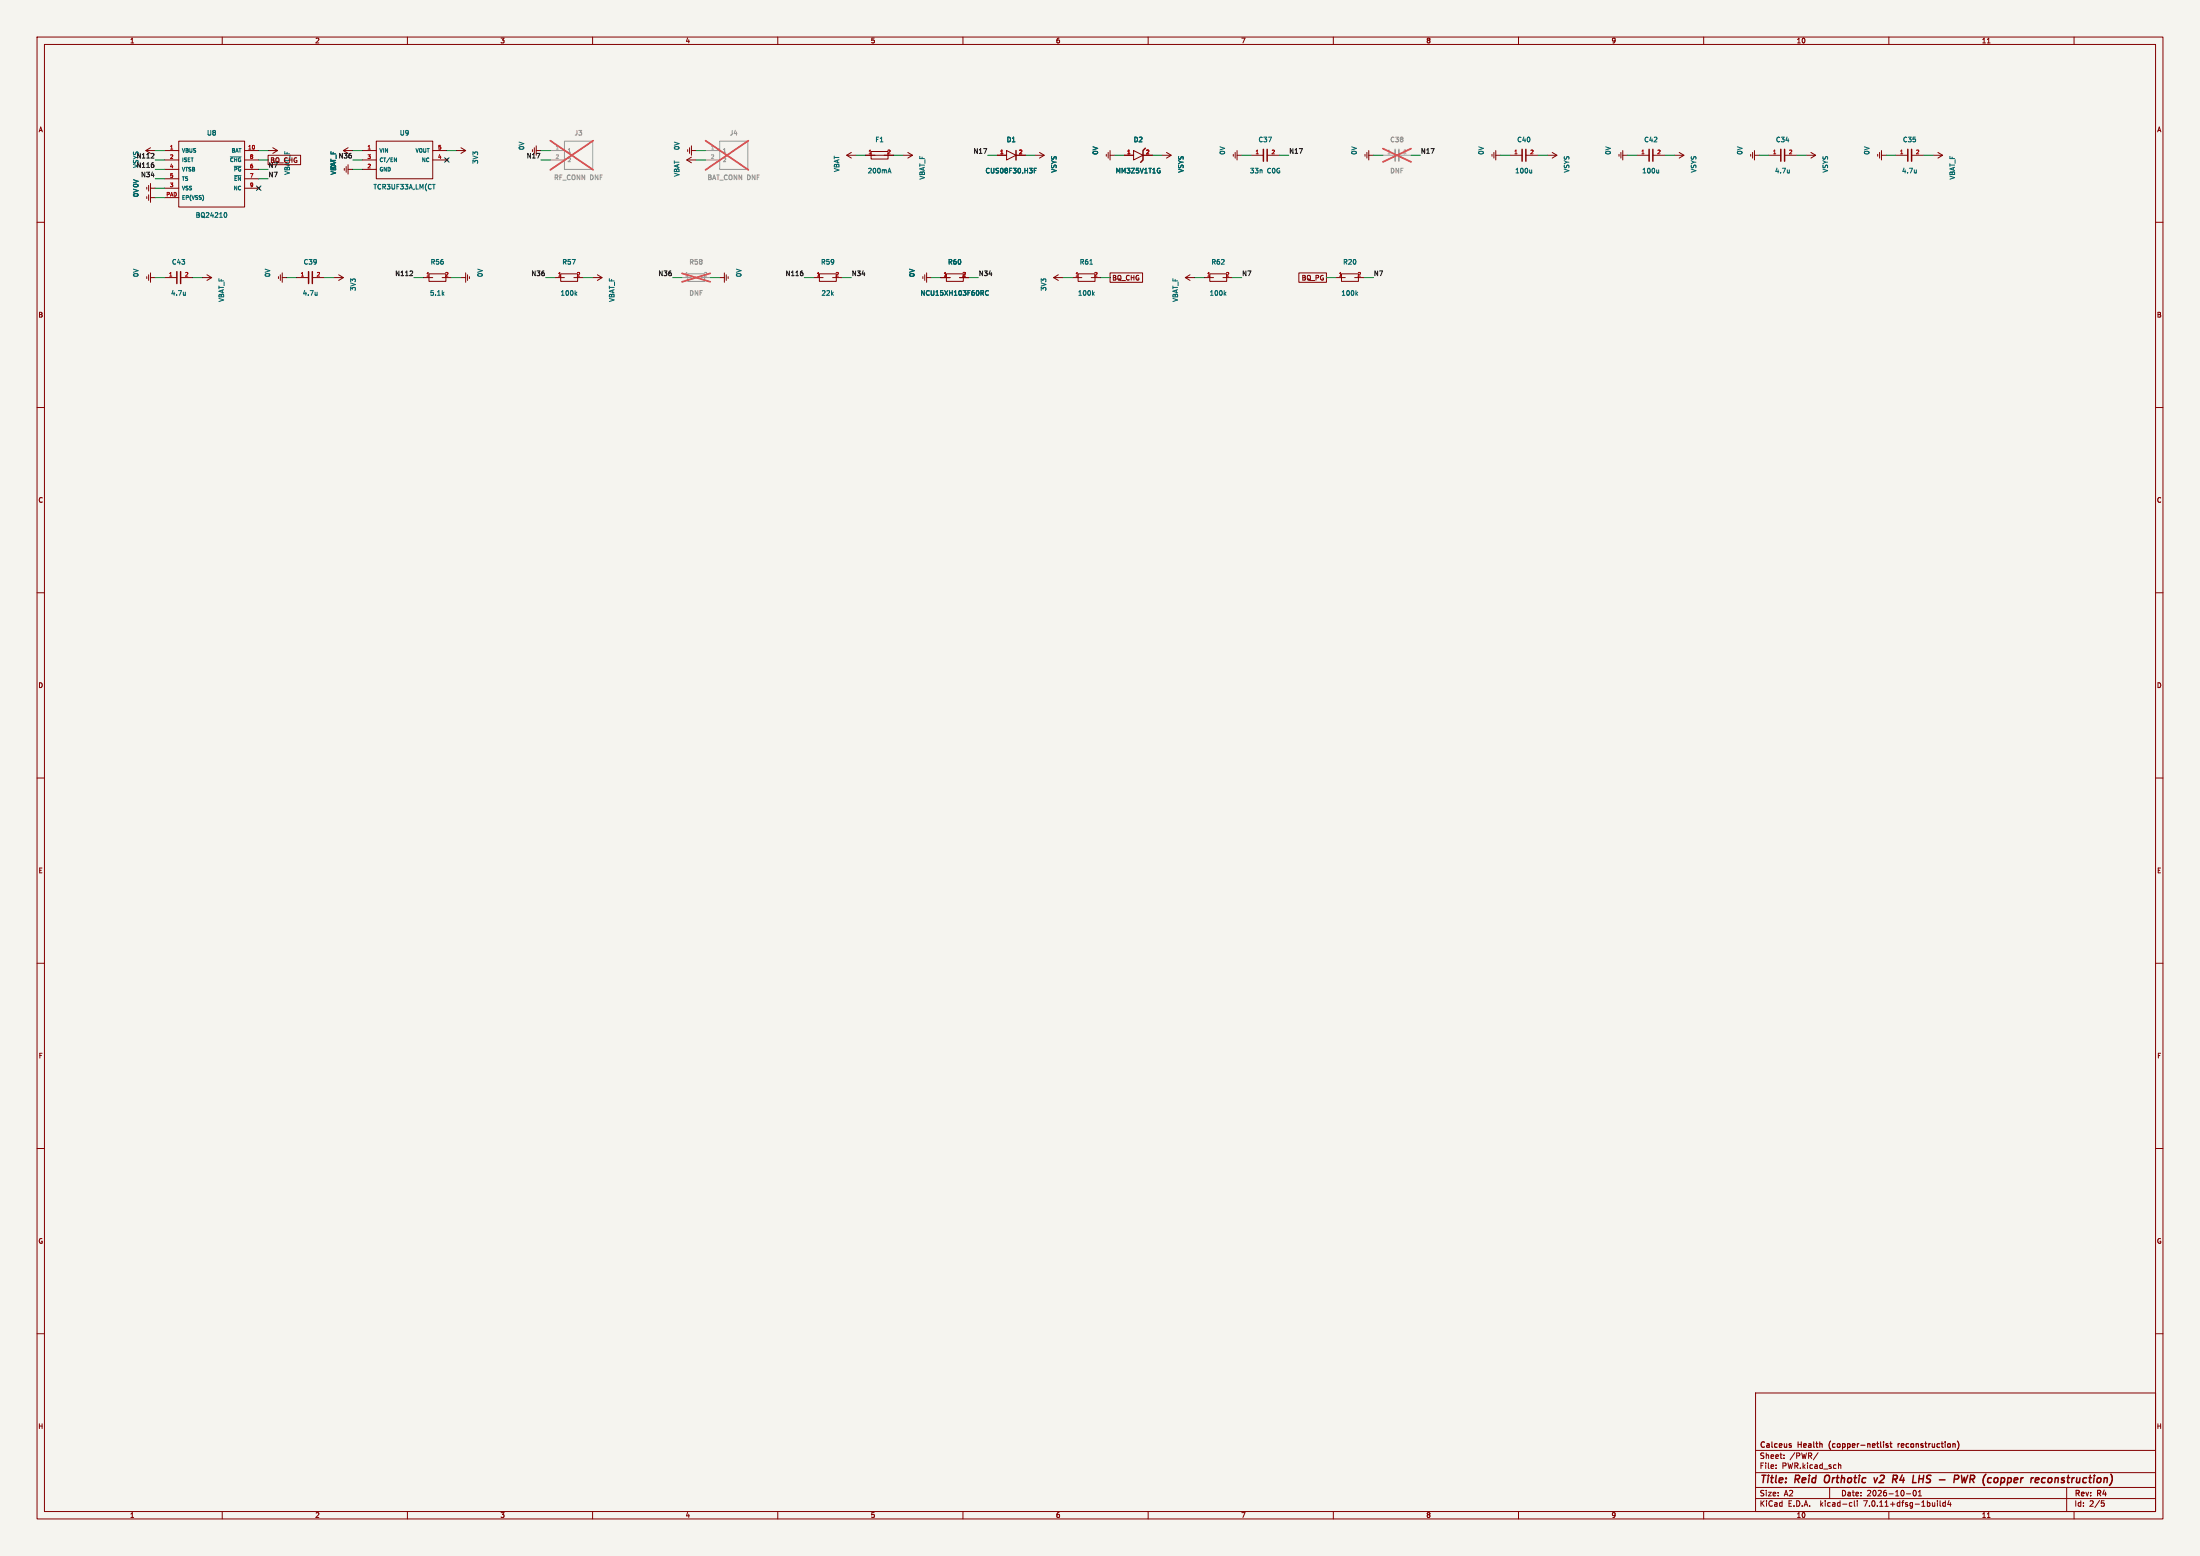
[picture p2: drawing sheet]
<svg xmlns="http://www.w3.org/2000/svg" width="594mm" height="420mm" viewBox="0 0 594 420" stroke-linecap="round" stroke-linejoin="round" font-family="sans-serif">
<path d="M0 0h594v420h-594z" fill="#f5f4ef" stroke="#f5f4ef" stroke-width=".27"/>
<g fill="none" stroke="#840000" stroke-width=".27">
<path d="M10 10h574v400h-574zM12 12h570v396h-570zM60 10v2M110 10v2M160 10v2M210 10v2M260 10v2M310 10v2M360 10v2M410 10v2M460 10v2M510 10v2"/>
<path d="M536.6 11.6h.7M560 10v2M40.6 39.9l-1.2 .7 1.2 .8M48.3 38.1h17.7v17.8h-17.7zM73.7 39.9l1.2 .7-1.2 .8M94 39.9l-1.3 .7 1.3 .8M101.6 38.1h15.2v10.2h-15.2zM124.5 39.9l1.2 .7-1.2 .8M144.3 39.9v1.5M144.8 39.4v2.5M186.2 39.9v1.5M186.7 39.4v2.5"/>
<path d="M10 60h2M39.4 40.6h2.5M39.6 50.5v.6M39.6 53.1v.5M40.1 50v1.6M40.1 52.6v1.5M40.6 50.8h1.3M40.6 53.3h1.3M40.6 49.5v5.1M44.4 40.6h3.9M44.4 45.7h3.9M44.4 43.2h3.9"/>
<path d="M44.4 50.8h3.9M44.4 48.3h3.9M44.4 53.3h3.9M66 40.6h3.8M66 45.7h3.8M66 43.2h3.8M66 50.8h3.8M66 48.3h3.8M69.5 50.4l.7 .8M70.2 50.4l-.7 .8M72.4 41.9h8.8v2.6h-8.8zM72.4 40.6h2.5"/>
<path d="M92.7 40.6h2.5M93 45.5v.5M93.5 45v1.5M94 45.7h1.2M94 44.5v2.5M97.8 40.6h3.8M97.8 45.7h3.8M97.8 43.2h3.8M116.8 40.6h3.8M116.8 43.2h3.8M120.3 42.8l.7 .8M121 42.8l-.7 .8"/>
<path d="M123.2 40.6h2.5M143.8 40.4v.5M144.8 40.6h1.2M185.4 43.2h2.6M185.7 40.4v.5M186.7 42.4l-1.3 .8 1.3 .7M186.7 40.6h1.3M228.6 41.9h2.5M229.9 41.1l-1.3 .8 1.3 .8M233.7 41.9h7.6M235.2 40.9h4.6v2h-4.6zM243.8 41.9h2.6"/>
<path d="M245.1 41.1l1.3 .8-1.3 .8M269.2 41.9h2.6M271.8 40.6l2.5 1.3-2.5 1.3zM274.3 41.9h2.6M279.4 41.9h2.5M280.7 41.1l1.2 .8-1.2 .8M298.7 41.7v.5M299.2 41.1v1.6M299.7 40.6v2.6M299.7 41.9h1.3M303.5 41.9h2.6M306.1 40.6l2.5 1.3-2.5 1.3z"/>
<path d="M308.6 41.9h2.5M313.7 41.9h2.5M315 41.1l1.2 .8-1.2 .8M333 41.7v.5M333.5 41.1v1.6M334 41.9h1.3M334 40.6v2.6M337.8 41.9h3.3M342.1 41.9h3.3M368.6 41.7v.5M369.1 41.1v1.6M369.6 41.9h1.2"/>
<path d="M369.6 40.6v2.6M402.8 41.7v.5M403.4 41.1v1.6M403.9 41.9h1.2M403.9 40.6v2.6M407.7 41.9h3.3M412 41.9h3.3M417.8 41.9h2.6M419.1 41.1l1.3 .8-1.3 .8M437.1 41.7v.5M437.6 41.1v1.6M438.1 41.9h1.3"/>
<path d="M438.1 40.6v2.6M442 41.9h3.3M446.3 41.9h3.3M452.1 41.9h2.6M453.4 41.1l1.3 .8-1.3 .8M472.7 41.7v.5M473.2 41.1v1.6M473.7 41.9h1.3M473.7 40.6v2.6M477.5 41.9h3.3M481.8 41.9h3.3M487.7 41.9h2.5"/>
<path d="M488.9 41.1l1.3 .8-1.3 .8M507 41.7v.5M507.5 41.1v1.6M508 41.9h1.3M508 40.6v2.6M511.8 41.9h3.3M516.1 41.9h3.3M522 41.9h2.5M523.2 41.1l1.3 .8-1.3 .8M582 60h2M39.6 74.7v.5M40.1 74.2v1.5"/>
<path d="M40.6 74.9h1.3M40.6 73.7v2.5M44.4 74.9h3.4M48.8 74.9h3.3M54.6 74.9h2.5M55.9 74.2l1.2 .7-1.2 .8M75.2 74.7v.5M75.7 74.2v1.5M76.2 74.9h1.3M76.2 73.7v2.5M80 74.9h3.3M84.3 74.9h3.3"/>
<path d="M90.2 74.9h2.5M91.4 74.2l1.3 .7-1.3 .8M114.3 74.9h2.5M115.8 73.9h4.6v2h-4.6zM119.4 74.9h2.5M124.5 74.9h1.2M125.7 73.7v2.5M126.2 74.2v1.5M126.7 74.7v.5M149.9 74.9h2.5M151.4 73.9h4.6v2h-4.6zM154.9 74.9h2.6"/>
<path d="M160 74.9h2.6M161.3 74.2l1.3 .7-1.3 .8M194.3 74.9h1.3M195.6 73.7v2.5M196.1 74.2v1.5M196.6 74.7v.5M219.7 74.9h2.5M221.2 73.9h4.6v2h-4.6zM224.8 74.9h2.5M249.2 74.7v.5M249.7 74.2v1.5M250.2 74.9h1.3"/>
<path d="M250.2 73.7v2.5M254 74.9h2.5M255.5 73.9h4.6v2h-4.6zM259.1 74.9h2.5M284.5 74.9h2.5M285.7 74.2l-1.2 .7 1.2 .8M289.6 74.9h2.5M291.1 73.9h4.6v2h-4.6zM294.6 74.9h2.6M299.7 73.7h8.8v2.5h-8.8zM320 74.9h2.6M321.3 74.2l-1.3 .7 1.3 .8"/>
<path d="M325.1 74.9h2.6M326.6 73.9h4.6v2h-4.6zM330.2 74.9h2.5M350.7 73.7h7.4v2.5h-7.4zM360.7 74.9h2.5M362.2 73.9h4.6v2h-4.6zM365.8 74.9h2.5M10 110h2M582 110h2M10 160h2M582 160h2M10 210h2"/>
<path d="M582 210h2M10 260h2M582 260h2M10 310h2M582 310h2M10 360h2M474 376h108v32h-108zM582 360h2M474 397.5h108M474 391.5h108M479.5 396.2v.2M479.5 395.4v.2"/>
<path d="M481.7 393.5v.2M481.7 392.7v.2M490.9 392.1l-1.3 1.9M496.4 395.5l.6-.1v1M60 408v2M110 408v2M160 408v2M210 408v2M260 408v2M310 408v2M360 408v2M410 408v2"/>
<path d="M460 408v2M474 404.5h108M474 401.5h108M494 401.5v3M499.6 405.6h.4M500 406.5l-.4 .1M500.7 405.1v1.3l.2 .2M501.5 405.1v.1M501.5 405.6v1M510 408v2M514.7 403.2h1.2M516.7 402.3h.2a.8 .8 0 0 1 .5 .7 .8 .8 0 0 1-.5 .8 1 1 0 0 1-.2-1.5z"/>
<path d="M518 403.8h.8M518 402.7l.4-.4v1.5M523.1 405.1v.1M523.1 405.6v1M523.8 405.1v1.3l.2 .2M525.2 405.6h-.4l-.3 .3 .2 .6h.5M525.2 405.1v1.5M526.2 405l-.3 1.1h.9M526.6 405.6v1M536.6 409.6h.7M558 401.5v6.5M560 408v2"/>
<path d="M567.4 405.1h.7M567.5 405.6h.4l.3 .3-.2 .6-.5 .1"/>
</g>
<g fill="none" stroke="#840000" stroke-width=".4">
<path d="M274.3 40.6v2.6M309.2 40l-.6 .6v2.6l-.6 .6M341.1 40.3v3.2M342.1 40.3v3.2M411 40.3v3.2M412 40.3v3.2M445.3 40.3v3.2M446.3 40.3v3.2M480.8 40.3v3.2M481.8 40.3v3.2M515.1 40.3v3.2M516.1 40.3v3.2"/>
<path d="M47.8 73.3v3.2M48.8 73.3v3.2M83.3 73.3v3.2M84.3 73.3v3.2M492.8 398.5a1.5 1.5 0 0 0 0 1.6M506 398.9l.3 1.3 .6-1.3M511.2 398.2h.8l.2 .2 .1 .5-.4 .3M511.6 399.2l.5 1M518.1 399.1h1.2M518.3 398.2l-.3 2M528.7 399.1l.2-.5-.2-.3-.9-.1-.3 2M529.6 398.2l.2 2 .6-1.4 .2 1.4 .7-2"/>
<path d="M536.2 397.9l-.1 .1M540.4 398.9l-.3 2M553.1 399.1l.3-.2 .6 .2v.7l-.3 .3-.4 .1-.3-.2zM540.2 400.1l.2 .1"/>
</g>
<path d="M483.6 390.2v.4M509.6 390.2l.2 .2-.2 .3M509.6 389.7h.2M510.3 389.7h.5M510.5 389.2v1.3l.3 .2M512.5 389.7v1M512.9 389.7l-.4 .3" fill="none" stroke="#840000" stroke-width=".3"/>
<g fill="none" stroke="#006464" stroke-width=".27">
<path d="M60.7 57.4h.1a.62 .62 0 0 1 .5 .6 .62 .62 0 0 1-.6 .6M62.2 42.3h2.9M63.2 44.9h1.9M63.3 47.4h1.8M106.5 42.6l.6 1v-1M116.8 49.8h.7M239.8 46.3h.7M240.2 45.4l.4 1.3M279.2 46h.5M279.9 45.4h-.7v1.3M313 46.1h.2v.5M413.6 45.8v.9"/>
<path d="M413.6 46.6l-.2 .1M447.9 45.8v.9M447.9 46.6l-.2 .1M483.1 45.8v.9M483.1 46.6h.1M517.4 45.8v.9M517.4 46.6h-.1M50 78.9v.8M50 79.6h.1M85.6 78.9v.8M85.6 79.6h-.1M155.4 79.2l.4 .5"/>
<path d="M155.8 78.9l-.5 .4M266.8 78.6a.56 .56 0 0 0-.7 .5 .56 .56 0 0 0 .7 .5M294.2 71.3h.8M295.1 79.2l.4 .5M295.5 78.9l-.5 .4M330.7 79.2l.3 .5M331 78.9l-.5 .4M366.2 79.2l.4 .5M366.6 78.9l-.5 .4"/>
</g>
<path d="M152.4 38.1h7.6v7.6h-7.6zM194.3 38.1h7.6v7.6h-7.6zM148.6 40.6h3.8M148.6 43.2h3.8M190.5 40.6h3.8M190.5 43.2h3.8M373.4 41.9h3.3M377.7 41.9h3.3M184.1 74.9h2.6M185.7 73.9h4.5v2h-4.5zM189.2 74.9h2.6" fill="none" stroke="#9c9b98" stroke-width=".27"/>
<path d="M148.6 38l11.5 7.8M160.1 38l-11.5 7.8M190.5 38l11.6 7.8M202.1 38l-11.6 7.8M373.4 40.1l7.6 3.6M381 40.1l-7.6 3.6M184.1 73.8l7.7 2.3M191.8 73.8l-7.7 2.3" fill="none" stroke="#eb3a3d" stroke-width=".46"/>
<path d="M376.7 40.3v3.2M377.7 40.3v3.2" fill="none" stroke="#9c9b98" stroke-width=".4"/>
<path d="M40.8 42.7h.8M41.5 44.5v.6M41.5 41.5v.4M110.6 74.4h.8M111.4 73.3v.4M216.8 73.8v.5" fill="none" stroke="#0f0f0f" stroke-width=".27"/>
<g fill="none" stroke="#009600" stroke-width=".27">
<path d="M41.9 40.6h2.5M41.9 43.2h2.5M41.9 45.7h2.5M41.9 48.3h2.5M41.9 53.3h2.5M41.9 50.8h2.5M69.8 40.6h2.6M69.8 43.2h2.6M69.8 45.7h2.6M69.8 48.3h2.6M95.2 40.6h2.6M95.2 43.2h2.6"/>
<path d="M95.2 45.7h2.6M120.6 40.6h2.6M146 40.6h2.6M146 43.2h2.6M188 40.6h2.5M188 43.2h2.5M231.1 41.9h2.6M241.3 41.9h2.5M266.7 41.9h2.5M276.9 41.9h2.5M301 41.9h2.5M311.1 41.9h2.6"/>
<path d="M335.3 41.9h2.5M345.4 41.9h2.6M370.8 41.9h2.6M381 41.9h2.5M405.1 41.9h2.6M415.3 41.9h2.5M439.4 41.9h2.6M449.6 41.9h2.5M475 41.9h2.5M485.1 41.9h2.6M509.3 41.9h2.5M519.4 41.9h2.6"/>
<path d="M41.9 74.9h2.5M52.1 74.9h2.5M77.5 74.9h2.5M87.6 74.9h2.6M111.8 74.9h2.5M121.9 74.9h2.6M147.3 74.9h2.6M157.5 74.9h2.5M181.6 74.9h2.5M191.8 74.9h2.5M217.2 74.9h2.5M227.3 74.9h2.6"/>
<path d="M251.5 74.9h2.5M261.6 74.9h2.6M287 74.9h2.6M297.2 74.9h2.5M322.6 74.9h2.5M332.7 74.9h2.6M358.1 74.9h2.6M368.3 74.9h2.5"/>
</g>
<path d="M69.2 50.2l1.3 1.2M70.5 50.2l-1.3 1.2M120 42.6l1.3 1.2M121.3 42.6l-1.3 1.2" fill="none" stroke="#000084" stroke-width=".27"/>
<g font-size="2.8" fill="#840000">
<text x="475" y="400.9">Title:</text>
<text x="484.7" y="400.9">Reid</text>
<text x="493.5" y="400.9">Orthotic</text>
<text x="507.7" y="400.9">v2</text>
<text x="513.4" y="400.9">R4</text>
<text x="519.7" y="400.9">LHS</text>
<text x="527.6" y="400.9">-</text>
<text x="532.4" y="400.9">PWR</text>
<text x="541" y="400.9">(copper</text>
<text x="554.8" y="400.9">reconstruction)</text>
</g>
<g font-size="2.1" fill="#840000">
<text x="475" y="394">Sheet:</text>
<text x="475" y="391.2">Calceus</text>
<text x="483.2" y="394">/PWR/</text>
<text x="485.5" y="391.2">Health</text>
<text x="494.5" y="391.2">(copper-netlist</text>
<text x="513.7" y="391.2">reconstruction)</text>
<text x="475" y="396.7">File:</text>
<text x="481.1" y="396.7">PWR.kicad_sch</text>
<text x="475" y="406.9">KiCad</text>
<text x="475" y="404.1">Size:</text>
<text x="481.7" y="404.1">A2</text>
<text x="482.7" y="406.9">E.D.A.</text>
<text x="491.6" y="406.9">kicad-cli</text>
<text x="497" y="404.1">Date:</text>
<text x="503.5" y="406.9">7.0.11+dfsg-1build4</text>
<text x="504" y="404.1">2026-10-01</text>
<text x="560" y="404.3">Rev:</text>
<text x="560" y="406.9">Id:</text>
<text x="564.1" y="406.9">2/5</text>
<text x="566.4" y="404.3">R4</text>
</g>
<g font-size="1.8" fill="#840000">
<text x="35" y="11.9">1</text>
<text x="85" y="11.9">2</text>
<text x="135" y="11.9">3</text>
<text x="185" y="11.9">4</text>
<text x="235" y="11.9">5</text>
<text x="285" y="11.9">6</text>
<text x="335" y="11.9">7</text>
<text x="385" y="11.9">8</text>
<text x="435" y="11.9">9</text>
<text x="485" y="11.9">10</text>
<text x="535" y="11.9">11</text>
<text x="10.3" y="35.9">A</text>
<text x="582.3" y="35.9">A</text>
<text x="72.9" y="44.1">BQ_CHG</text>
<text x="78.5" y="47.3" transform="rotate(-90 78.5 47.3)">VBAT_F</text>
<text x="300.2" y="75.9">BQ_CHG</text>
<text x="351.4" y="75.9">BQ_PG</text>
<text x="10.3" y="85.9">B</text>
<text x="582.3" y="85.9">B</text>
<text x="10.3" y="135.9">C</text>
<text x="582.3" y="135.9">C</text>
<text x="10.3" y="185.9">D</text>
<text x="582.3" y="185.9">D</text>
<text x="10.3" y="235.9">E</text>
<text x="582.3" y="235.9">E</text>
<text x="10.3" y="285.9">F</text>
<text x="582.3" y="285.9">F</text>
<text x="10.3" y="335.9">G</text>
<text x="582.3" y="335.9">G</text>
<text x="10.2" y="385.9">H</text>
<text x="582.2" y="385.9">H</text>
<text x="35" y="409.9">1</text>
<text x="85" y="409.9">2</text>
<text x="135" y="409.9">3</text>
<text x="185" y="409.9">4</text>
<text x="235" y="409.9">5</text>
<text x="285" y="409.9">6</text>
<text x="335" y="409.9">7</text>
<text x="385" y="409.9">8</text>
<text x="435" y="409.9">9</text>
<text x="485" y="409.9">10</text>
<text x="535" y="409.9">11</text>
</g>
<g font-size="1.8" fill="#006464">
<text x="55.8" y="36.8">U8</text>
<text x="107.8" y="36.8">U9</text>
<text x="141.7" y="40.6" transform="rotate(-90 141.7 40.6)">0V</text>
<text x="183.6" y="40.6" transform="rotate(-90 183.6 40.6)">0V</text>
<text x="236.2" y="38.6">F1</text>
<text x="271.7" y="38.6">D1</text>
<text x="296.7" y="41.9" transform="rotate(-90 296.7 41.9)">0V</text>
<text x="306" y="38.6">D2</text>
<text x="330.9" y="41.9" transform="rotate(-90 330.9 41.9)">0V</text>
<text x="339.7" y="38.6">C37</text>
<text x="366.5" y="41.9" transform="rotate(-90 366.5 41.9)">0V</text>
<text x="400.8" y="41.9" transform="rotate(-90 400.8 41.9)">0V</text>
<text x="409.5" y="38.6">C40</text>
<text x="435.1" y="41.9" transform="rotate(-90 435.1 41.9)">0V</text>
<text x="443.8" y="38.6">C42</text>
<text x="470.6" y="41.9" transform="rotate(-90 470.6 41.9)">0V</text>
<text x="479.4" y="38.6">C34</text>
<text x="504.9" y="41.9" transform="rotate(-90 504.9 41.9)">0V</text>
<text x="513.7" y="38.6">C35</text>
<text x="37.6" y="45.4" transform="rotate(-90 37.6 45.4)">VSYS</text>
<text x="90.9" y="47.3" transform="rotate(-90 90.9 47.3)">VBAT_F</text>
<text x="90.9" y="45.7" transform="rotate(-90 90.9 45.7)">0V</text>
<text x="129.3" y="44.4" transform="rotate(-90 129.3 44.4)">3V3</text>
<text x="183.6" y="47.8" transform="rotate(-90 183.6 47.8)">VBAT</text>
<text x="226.8" y="46.5" transform="rotate(-90 226.8 46.5)">VBAT</text>
<text x="234.2" y="47">200mA</text>
<text x="266" y="47">CUS08F30,H3F</text>
<text x="285.5" y="46.7" transform="rotate(-90 285.5 46.7)">VSYS</text>
<text x="301.1" y="47">MM3Z5V1T1G</text>
<text x="319.8" y="46.7" transform="rotate(-90 319.8 46.7)">VSYS</text>
<text x="337.4" y="47">33n</text>
<text x="342.1" y="47">C0G</text>
<text x="409" y="47">100u</text>
<text x="423.9" y="46.7" transform="rotate(-90 423.9 46.7)">VSYS</text>
<text x="443.3" y="47">100u</text>
<text x="458.2" y="46.7" transform="rotate(-90 458.2 46.7)">VSYS</text>
<text x="479.1" y="47">4.7u</text>
<text x="493.7" y="46.7" transform="rotate(-90 493.7 46.7)">VSYS</text>
<text x="513.4" y="47">4.7u</text>
<text x="37.6" y="53.3" transform="rotate(-90 37.6 53.3)">0V 0V</text>
<text x="100.7" y="51.3">TCR3UF33A,LM(CT</text>
<text x="249.9" y="48.6" transform="rotate(-90 249.9 48.6)">VBAT_F</text>
<text x="528" y="48.6" transform="rotate(-90 528 48.6)">VBAT_F</text>
<text x="52.7" y="58.9">BQ24210</text>
<text x="46.3" y="71.6">C43</text>
<text x="81.9" y="71.6">C39</text>
<text x="116.2" y="71.6">R56</text>
<text x="151.7" y="71.6">R57</text>
<text x="221.6" y="71.6">R59</text>
<text x="255.9" y="71.6">R60</text>
<text x="291.4" y="71.6">R61</text>
<text x="327" y="71.6">R62</text>
<text x="362.5" y="71.6">R20</text>
<text x="37.6" y="74.9" transform="rotate(-90 37.6 74.9)">0V</text>
<text x="73.1" y="74.9" transform="rotate(-90 73.1 74.9)">0V</text>
<text x="130.5" y="74.9" transform="rotate(-90 130.5 74.9)">0V</text>
<text x="200.4" y="74.9" transform="rotate(-90 200.4 74.9)">0V</text>
<text x="247.1" y="74.9" transform="rotate(-90 247.1 74.9)">0V</text>
<text x="46.1" y="80">4.7u</text>
<text x="60.7" y="81.6" transform="rotate(-90 60.7 81.6)">VBAT_F</text>
<text x="81.6" y="80">4.7u</text>
<text x="96.2" y="78.7" transform="rotate(-90 96.2 78.7)">3V3</text>
<text x="116" y="80">5.1k</text>
<text x="151.2" y="80">100k</text>
<text x="166.1" y="81.6" transform="rotate(-90 166.1 81.6)">VBAT_F</text>
<text x="221.7" y="80">22k</text>
<text x="248.4" y="80">NCU15XH103F60RC</text>
<text x="282.7" y="78.7" transform="rotate(-90 282.7 78.7)">3V3</text>
<text x="290.9" y="80">100k</text>
<text x="318.2" y="81.6" transform="rotate(-90 318.2 81.6)">VBAT_F</text>
<text x="326.5" y="80">100k</text>
<text x="362.1" y="80">100k</text>
</g>
<g font-size="1.8" fill="#939391">
<text x="155" y="36.8">J3</text>
<text x="196.9" y="36.8">J4</text>
<text x="375.2" y="38.6">C38</text>
<text x="375.2" y="47">DNF</text>
<text x="149.5" y="48.8">RF_CONN DNF</text>
<text x="190.9" y="48.8">BAT_CONN DNF</text>
<text x="186" y="71.6">R58</text>
<text x="186" y="80">DNF</text>
</g>
<g font-size="1.8" fill="#0f0f0f">
<text x="262.7" y="41.6">N17</text>
<text x="348" y="41.6">N17</text>
<text x="383.5" y="41.6">N17</text>
<text x="36.7" y="45.4">N116</text>
<text x="36.7" y="42.8">N112</text>
<text x="38" y="47.9">N34</text>
<text x="72.4" y="45.4">N7</text>
<text x="72.4" y="47.9">N7</text>
<text x="91.3" y="42.8">N36</text>
<text x="142.1" y="42.8">N17</text>
<text x="106.6" y="74.6">N112</text>
<text x="143.4" y="74.6">N36</text>
<text x="177.7" y="74.6">N36</text>
<text x="212" y="74.6">N116</text>
<text x="229.9" y="74.6">N34</text>
<text x="264.2" y="74.6">N34</text>
<text x="335.3" y="74.6">N7</text>
<text x="370.8" y="74.6">N7</text>
</g>
<g font-size="1.4" fill="#a90000">
<text x="45.7" y="40.4">1</text>
<text x="66.9" y="40.4">10</text>
<text x="99.1" y="40.4">1</text>
<text x="118.1" y="40.4">5</text>
<text x="234.3" y="41.7">1</text>
<text x="239.4" y="41.7">2</text>
<text x="269.9" y="41.7">1</text>
<text x="275" y="41.7">2</text>
<text x="304.2" y="41.7">1</text>
<text x="309.3" y="41.7">2</text>
<text x="338.9" y="41.7">1</text>
<text x="343.2" y="41.7">2</text>
<text x="408.7" y="41.7">1</text>
<text x="413" y="41.7">2</text>
<text x="443" y="41.7">1</text>
<text x="447.3" y="41.7">2</text>
<text x="478.6" y="41.7">1</text>
<text x="482.9" y="41.7">2</text>
<text x="512.9" y="41.7">1</text>
<text x="517.2" y="41.7">2</text>
<text x="45.7" y="42.9">2</text>
<text x="45.7" y="45.5">4</text>
<text x="67.3" y="45.5">6</text>
<text x="67.3" y="42.9">8</text>
<text x="99.1" y="45.5">2</text>
<text x="99.1" y="42.9">3</text>
<text x="118.1" y="42.9">4</text>
<text x="44.8" y="53.1">PAD</text>
<text x="45.7" y="50.5">3</text>
<text x="45.7" y="48">5</text>
<text x="67.3" y="48">7</text>
<text x="67.3" y="50.5">9</text>
<text x="45.5" y="74.7">1</text>
<text x="49.8" y="74.7">2</text>
<text x="81.1" y="74.7">1</text>
<text x="85.4" y="74.7">2</text>
<text x="115" y="74.7">1</text>
<text x="120" y="74.7">2</text>
<text x="150.5" y="74.7">1</text>
<text x="155.6" y="74.7">2</text>
<text x="220.4" y="74.7">1</text>
<text x="225.4" y="74.7">2</text>
<text x="254.7" y="74.7">1</text>
<text x="259.7" y="74.7">2</text>
<text x="290.2" y="74.7">1</text>
<text x="295.3" y="74.7">2</text>
<text x="325.8" y="74.7">1</text>
<text x="330.9" y="74.7">2</text>
<text x="361.3" y="74.7">1</text>
<text x="366.4" y="74.7">2</text>
</g>
<g font-size="1.4" fill="#006464">
<text x="49" y="41.4">VBUS</text>
<text x="62.4" y="41.4">BAT</text>
<text x="102.4" y="41.4">VIN</text>
<text x="112.1" y="41.4">VOUT</text>
<text x="49" y="43.9">ISET</text>
<text x="49" y="46.5">VTSB</text>
<text x="61.9" y="43.9">~{CHG}</text>
<text x="63" y="46.5">~{PG}</text>
<text x="102.4" y="46.5">GND</text>
<text x="102.4" y="43.9">CT/EN</text>
<text x="113.7" y="43.9">NC</text>
<text x="49" y="51.5">VSS</text>
<text x="49" y="49">TS</text>
<text x="62.9" y="51.5">NC</text>
<text x="63" y="49">~{EN}</text>
<text x="49" y="54.1">EP(VSS)</text>
</g>
<g font-size="1.4" fill="#a5a4a2">
<text x="149.9" y="40.4">1</text>
<text x="191.8" y="40.4">1</text>
<text x="374.4" y="41.7">1</text>
<text x="378.7" y="41.7">2</text>
<text x="149.9" y="42.9">2</text>
<text x="191.8" y="42.9">2</text>
<text x="184.8" y="74.7">1</text>
<text x="189.9" y="74.7">2</text>
</g>
<g font-size="1.4" fill="#939391">
<text x="153.2" y="41.4">1</text>
<text x="195.1" y="41.4">1</text>
<text x="153.2" y="43.9">2</text>
<text x="195.1" y="43.9">2</text>
</g>
</svg>
